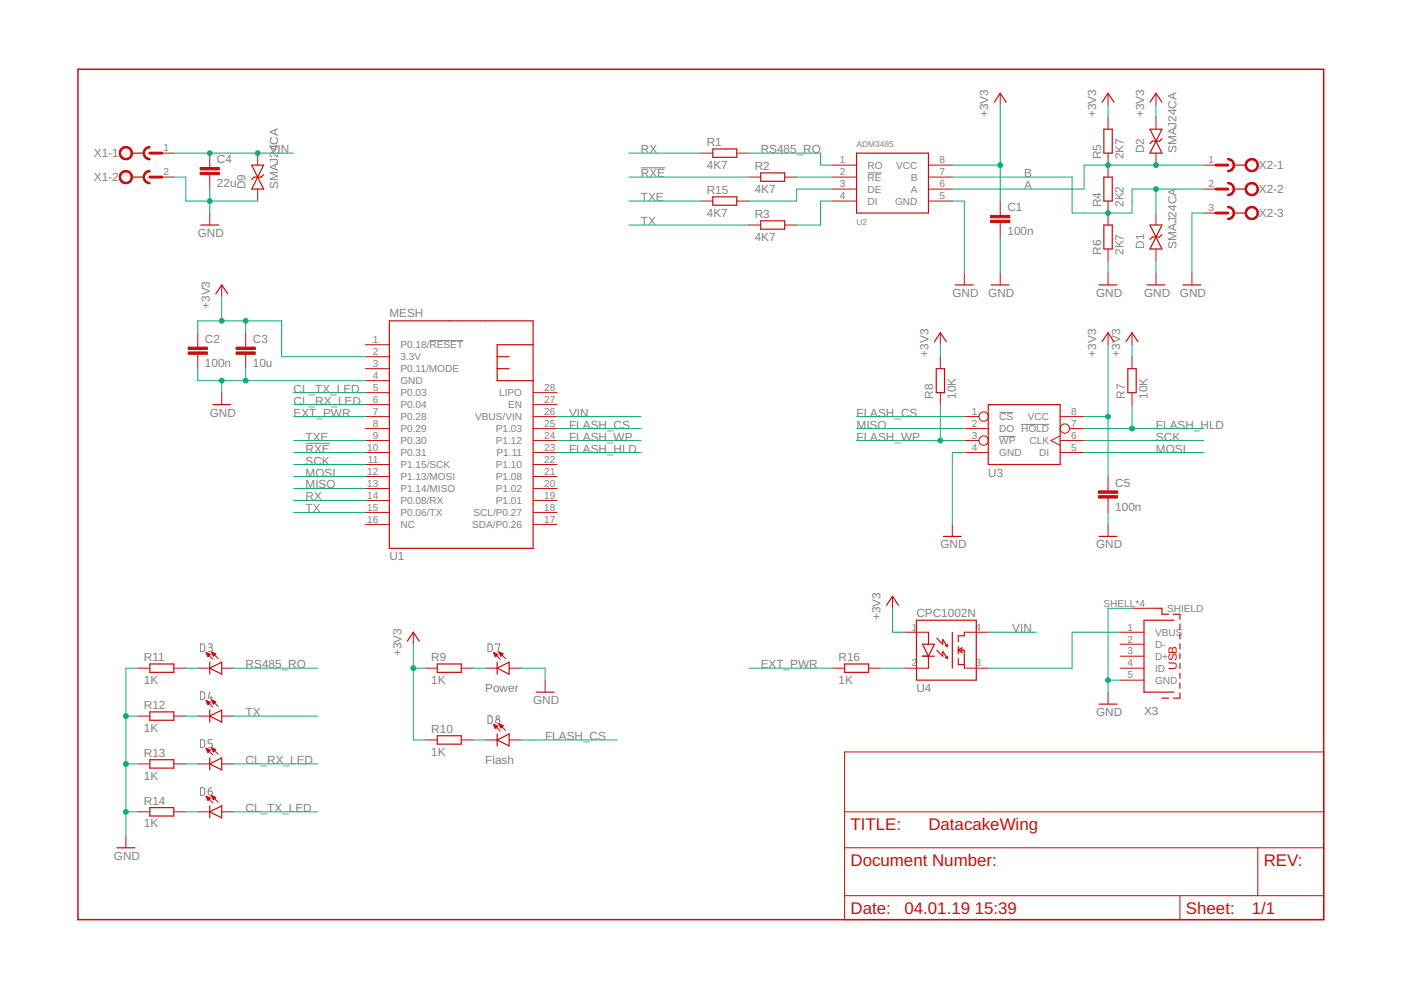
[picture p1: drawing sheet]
<svg xmlns="http://www.w3.org/2000/svg" width="297mm" height="210mm" viewBox="0 0 297 210" stroke-linecap="round" stroke-linejoin="round" font-family="sans-serif">
<g fill="none" stroke="#808080" stroke-width=".21">
<path d="M135.9 35.6h5.1M183.9 36.7h3M91.1 72.2h7.1M64.8 94h5.1M211.9 87.4h2.9M211.9 92.5h3.4M216.5 90h5.9M42.5 136.5l.6 .1 .3 .2v.9l-.3 .4-.6 .1zM44.1 136.5h.6a.36 .36 0 0 1 .3 .4 .36 .36 0 0 1-.3 .3h-.4M44.6 137.2a.46 .46 0 0 1 .4 .5 .46 .46 0 0 1-.4 .5h-.5M103.5 136.5l.6 .1 .2 .2 .1 .9-.3 .4-.6 .1zM105.1 136.7v-.2h.9l-.5 1.7"/>
<path d="M42.5 146.7h.6l.3 .3v.9l-.3 .4h-.6zM42.5 156.8l.6 .1 .3 .2v.9l-.3 .4-.6 .1zM44.5 146.7l-.4 1.3h.9M44.8 147.6v.7M45 156.8h-.9v.8h.6a.46 .46 0 0 1 .3 .4 .46 .46 0 0 1-.3 .5h-.6M103.5 151.8h.6l.2 .2 .1 1-.3 .4h-.6zM42.5 167h.6l.3 .3v.9l-.3 .4h-.6zM44.1 167.7h.6a.45 .45 0 0 1 .3 .5 .45 .45 0 0 1-.4 .4 .45 .45 0 0 1-.5-.4zM44.9 167l-.5 .1-.3 .6"/>
<circle cx="105.5" cy="152.9" r=".46"/>
<circle cx="105.5" cy="152.1" r=".37"/>
</g>
<path d="M16.5 14.7h264.1v180.3h-264.1z" fill="none" stroke="#c90d0c" stroke-width=".32"/>
<g fill="none" stroke="#c90d0c" stroke-width=".21">
<path d="M212.1 19.8v2.5M234.9 19.8v2.5M245.1 19.8v2.5M34.3 32.5h2.6M34.3 37.5h2.6M44.5 32.5v3M44.5 37v3.1M54.6 32.5v2.5M148.6 32.5h2.5M156.2 32.5h2.5M158.7 37.5h2.6M166.4 37.5h2.5"/>
<path d="M176.5 37.5h5.1M176.5 35h5.1M196.8 37.5h5.1M196.8 35h5.1M234.9 24.8v2.6M234.9 32.5v5M245.1 24.8v2.6M245.1 32.5v2.5M255.2 35h2.6M44.5 45.2v2.5M54.6 40.1v2.5M148.6 42.6h2.5"/>
<path d="M156.2 42.6h2.5M158.7 47.7h2.6M166.4 47.7h2.5M176.5 40.1h5.1M176.5 42.6h5.1M196.8 40.1h5.1M196.8 42.6h5.1M204.4 57.9v2.5M212.1 42.6v3.1M212.1 47.2v3M212.1 57.9v2.5M234.9 42.6v5.1"/>
<path d="M234.9 52.8v2.5M234.9 57.9v2.5M245.1 45.2v2.5M245.1 52.8v2.5M245.1 57.9v2.5M252.7 57.9v2.5M255.2 40.1h2.6M255.2 45.2h2.6M41.9 70.5v3.1M41.9 75.1v3.1M47 60.4v2.5M52.1 70.5v3.1"/>
<path d="M52.1 75.1v3.1M77.5 73.1h5M77.5 75.6h5M77.5 78.2h5M199.4 70.5v2.6M199.4 75.6v2.6M234.9 70.5v2.6M240 70.5v2.6M240 75.6v2.6M47 83.2v2.6M77.5 80.7h5M77.5 83.2h5"/>
<path d="M77.5 85.8h5M77.5 88.3h5M77.5 90.9h5M77.5 93.4h5M77.5 95.9h5M77.5 98.5h5M113 83.2h5.1M113 85.8h5.1M113 88.3h5.1M113 90.9h5.1M113 93.4h5.1M113 95.9h5.1"/>
<path d="M113 98.5h5.1M199.4 83.2v2.6M204.4 88.3h3.2M204.4 90.9h5.1M204.4 93.4h3.2M204.4 95.9h5.1M224.8 88.3h5M224.8 93.4h5M224.8 95.9h5M224.8 92.4l-2 1 2 1M226.8 90.9h3M240 83.2v2.6"/>
<path d="M77.5 101h5M77.5 103.6h5M77.5 106.1h5M77.5 108.6h5M77.5 111.2h5M113 101h5.1M113 103.6h5.1M113 106.1h5.1M113 108.6h5.1M113 111.2h5.1M201.9 111.2v2.5M234.9 101v3.1"/>
<path d="M234.9 105.6v3M234.9 111.2v2.5M43.7 138.4l1.4 1.4M43.7 138.4l.9 .3M43.7 138.4l.4 .9 .5-.6M43.7 138.4h.1M43.8 138.5h.3M43.8 138.7h.6M43.9 138.8h.7M43.9 138.9h.5M44 139h.3M44 139.1h.2"/>
<path d="M44.9 138.2l1.3 1.4M44.9 138.2l.8 .4-.5 .5zM44.9 138.3h.1M44.9 138.4h.4M45 138.5h.6M45 138.7h.7M45.1 138.8h.5M45.1 138.9h.3M45.2 139h.1M87.6 134v2.6M104.6 138.4l1.4 1.4M104.6 138.4l.9 .3-.5 .6z"/>
<path d="M104.7 138.4h.1M104.7 138.5h.4M104.8 138.7h.5M104.8 138.8h.7M104.9 138.9h.5M104.9 139h.4M105 139.1h.1M105.8 138.2l1.4 1.4M105.8 138.2l.9 .4-.5 .5zM105.8 138.3h.2M105.9 138.4h.3M105.9 138.5h.6"/>
<path d="M106 138.7h.6M106 138.8h.5M106.1 138.9h.3M106.1 139h.2M189.2 126.4v2.6M191.8 134h5M204.4 134h5.1M237.5 139.1h5M237.5 136.6h5M237.5 134h5M240 129h5.1M29.2 141.7h2.6"/>
<path d="M29.2 151.8h2.6M36.9 141.7h2.5M36.9 151.8h2.5M41.9 141.7h2.6M41.9 151.8h2.6M43.7 148.5l1.4 1.4M43.7 148.5h.1M43.7 148.5l.9 .4M43.7 148.5l.4 .9M43.7 158.7l1.4 1.4M43.7 158.7h.1M43.7 158.7l.9 .3"/>
<path d="M43.7 158.7l.4 .9M43.8 158.8h.2M43.8 148.7h.3M43.8 148.8h.5M43.8 158.9h.5M43.9 159h.7M43.9 148.9h.7M43.9 149h.5M43.9 159.2h.6M44 159.3h.4M44 149.2h.3M44 149.3h.2"/>
<path d="M44 159.4h.2M44.1 159.5h.1M44.1 149.4h.1M44.6 148.9l-.5 .5M44.6 159l-.5 .6M44.9 148.4l1.3 1.4M44.9 148.4l.8 .4M44.9 148.4l.3 .9 .5-.5M44.9 158.5l1.3 1.4M44.9 158.5l.8 .4M44.9 158.5l.3 .9 .5-.5M44.9 158.6h.1"/>
<path d="M44.9 148.4h.1M44.9 148.5h.3M44.9 158.7h.3M45 148.7h.5M45 158.8h.4M45 158.9h.7M45 148.8h.7M45.1 148.9h.5M45.1 159h.5M45.1 159.2h.4M45.1 149h.4M45.2 149.2h.2"/>
<path d="M45.2 159.3h.2M45.2 159.4h.1M45.2 149.3h.1M47 141.7h2.6M47 151.8h2.6M90.2 141.7h2.5M90.2 156.9h2.5M97.8 141.7h2.5M97.8 156.9h2.5M102.9 141.7h2.5M102.9 156.9h2.5M104.6 153.6l1.4 1.4"/>
<path d="M104.6 153.6l.9 .4M104.6 153.6l.4 .9M104.7 153.6h.1M104.7 153.7h.3M104.8 153.9h.5M104.8 154h.7M104.9 154.1h.5M104.9 154.2h.4M105 154.3h.2M105 154.5h.1M105.5 154l-.5 .5M105.8 153.5l1.4 1.4"/>
<path d="M105.8 153.5l.9 .3-.5 .5M105.8 153.5l.4 .8M105.8 153.5h.1M105.9 153.6h.3M105.9 153.7h.5M106 153.9h.7M106 154h.6M106.1 154.1h.3M106.1 154.2h.2M106.2 154.3h.1M107.9 141.7h2.6M107.9 156.9h2.6"/>
<path d="M115.6 144.2v2.5M176.5 141.7h2.6M179.1 159.4h101.5v35.6h-101.5zM184.1 141.7h2.6M191.8 141.7h5M204.4 141.7h5.1M234.9 146.7v2.6M237.5 141.7h5M237.5 144.2h5M26.7 177.2v2.5M29.2 172.1h2.6M29.2 162h2.6"/>
<path d="M36.9 172.1h2.5M36.9 162h2.5M41.9 172.1h2.6M41.9 162h2.6M43.7 168.8l1.4 1.4M43.7 168.8l.9 .4-.5 .5zM43.8 168.9h.1M43.8 169.1h.4M43.9 169.2h.6M43.9 169.3h.6M44 169.4h.4M44 169.5h.3"/>
<path d="M44.1 169.7h.1M44.9 168.7l1.3 1.4M44.9 168.7l.8 .4-.5 .5M44.9 168.7l.3 .9M44.9 168.8h.2M44.9 168.9h.5M45 169.1h.7M45 169.2h.6M45.1 169.3h.4M45.1 169.4h.3M45.2 169.5h.1M47 172.1h2.6"/>
<path d="M47 162h2.6M179.1 179.7h101.5M179.1 172.1h101.5M266.7 179.7v10.2M179.1 189.9h101.5M250.2 189.9v5.1"/>
<circle cx="208.6" cy="88.3" r=".99"/>
<circle cx="208.6" cy="93.4" r=".99"/>
<circle cx="225.8" cy="90.9" r=".99"/>
</g>
<g fill="none" stroke="#c90d0c" stroke-width=".25">
<path d="M28 32.5h2.5M28 37.5h2.5M53.4 35h2.5l-2.5 5.1h2.5zM55.9 37l-.5 .5h-1.5l-.5 .6M151.1 31.6h5.1v1.8h-5.1zM161.3 36.7h5.1v1.7h-5.1zM181.6 32.5h15.2v12.7h-15.2zM210.8 21.7l1.3-1.9 1.2 1.9M233.7 21.7l1.2-1.9 1.3 1.9M234 27.4h1.8v5.1h-1.8zM234 37.5h1.8v5.1h-1.8zM243.8 27.4h2.6l-2.6 5.1h2.6z"/>
<path d="M243.8 21.7l1.3-1.9 1.3 1.9M246.4 29.4l-.5 .5h-1.6l-.5 .5M261.6 35h2.5M42.6 47.7h3.8M151.1 41.7h5.1v1.8h-5.1zM161.3 46.8h5.1v1.8h-5.1zM234 47.7h1.8v5.1h-1.8zM243.8 47.7h2.6l-2.6 5.1h2.6zM246.4 49.7l-.5 .5h-1.6l-.5 .6M261.6 40.1h2.5M261.6 45.2h2.5M45.7 62.3l1.3-1.9 1.3 1.9"/>
<path d="M82.5 68h30.5v48.3h-30.5zM105.4 75.6h2.5M105.4 78.2h2.5M113 73.1h-7.6v7.6h7.6M198.1 72.5l1.3-2 1.2 2M198.5 78.2h1.8v5h-1.8zM202.5 60.4h3.9M210.2 60.4h3.8M233 60.4h3.8M233.7 72.5l1.2-2 1.3 2M238.7 72.5l1.3-2 1.3 2M239.1 78.2h1.8v5h-1.8z"/>
<path d="M243.2 60.4h3.8M250.8 60.4h3.8M45.1 85.8h3.8M209.5 85.8h15.3v12.7h-15.3zM200 113.7h3.8M233 113.7h3.8M86.4 136l1.2-2 1.3 2M188 128.3l1.2-1.9 1.3 1.9M194.3 131.5h12.7v12.7h-12.7zM195.6 136.6h2.5l-1.3 2.5zM195.6 139.1h2.5M196.8 134v2.6"/>
<path d="M196.8 139.1v2.6M198.6 135.3l1.3 1.3v-1l1 1.5M198.6 137.9l1.3 1.2v-1l1 1.5M200.4 136.8l.5 .3M200.4 139.4l.5 .2M200.9 136.6v.5M200.9 139.1v.5M201.9 134v7.7M203.2 137.1v1.5M203.2 139.6v1.3h1.2M203.2 137.9h1.2v3.8M203.2 137.9l.7-.5v1z"/>
<path d="M204.4 134v.8h-1.2v1.3M245.1 129h1.3v1.2h1.4M248.8 130.2h1.4v1.1M248.9 131.5h-6.4v15.2h6.4M250.2 132.3v1.1M250.2 134.4v1.1M250.2 136.5v1.1M250.2 138.6v1.1M31.8 140.8h5.1v1.8h-5.1zM31.8 150.9h5.1v1.8h-5.1zM44.5 141.7l2.5-1.3v2.5zM44.5 140.4v2.5"/>
<path d="M44.5 150.6v2.5M44.5 151.8l2.5-1.2v2.5zM92.7 140.8h5.1v1.8h-5.1zM92.7 156h5.1v1.8h-5.1zM105.4 140.4v2.5M105.4 155.6v2.6M105.4 141.7l2.5-1.3v2.5zM105.4 156.9l2.5-1.3v2.6zM113.7 146.7h3.8M179.1 140.8h5v1.8h-5zM233 149.3h3.8M246.4 148h1.4"/>
<path d="M250.2 140.7v1.1M250.2 142.7v1.1M250.2 144.8v1.1M250.2 146.9v1.1h-1.4M24.8 179.7h3.8M31.8 161.1h5.1v1.8h-5.1zM31.8 171.2h5.1v1.8h-5.1zM44.5 160.7v2.5M44.5 170.9v2.5M44.5 162l2.5-1.3v2.5zM44.5 172.1l2.5-1.2v2.5z"/>
</g>
<g fill="#c90d0c" stroke="#c90d0c" stroke-width=".21">
<path d="M30.4 32.5h.2l.3 .7 .4 .3 .5 .1v.3a1.37 1.37 0 0 1-1.4-1.4z" fill-rule="evenodd"/>
<path d="M30.8 31.5l.5-.4h.5v.2l-.5 .1-.4 .3-.3 .8h-.2v-.5z" fill-rule="evenodd"/>
<path d="M30.8 31.5l.8-.4h.2v.2a1.14 1.14 0 0 0-1.2 1.2 1.14 1.14 0 0 0 1.2 1.1v.3a1.4 1.4 0 0 1-1.3-.9 1.4 1.4 0 0 1 .3-1.5z" fill-rule="evenodd"/>
<path d="M25.7 31.5a1.39 1.39 0 0 1 2.2 .3 1.39 1.39 0 0 1-.8 2 1.39 1.39 0 0 1-1.8-1.3h.2a1.14 1.14 0 0 1 1.6-1.1 1.14 1.14 0 0 1 .3 1.9 1.14 1.14 0 0 1-1.8-.6l-.1-.2h-.2z" fill-rule="evenodd"/>
<path d="M25.7 31.5a1.39 1.39 0 0 1 2.2 .3 1.39 1.39 0 0 1-.8 2 1.39 1.39 0 0 1-1.8-1.3h.2a1.14 1.14 0 0 1 1.6-1.1 1.14 1.14 0 0 1 .3 1.9 1.14 1.14 0 0 1-1.8-.6l-.1-.2h-.2z" fill-rule="evenodd"/>
<path d="M30.4 37.5h.2l.3 .8 .4 .3 .5 .1v.2a1.37 1.37 0 0 1-1.4-1.4z" fill-rule="evenodd"/>
<path d="M30.8 36.6l.5-.4h.5v.2l-.5 .1-.4 .3-.3 .7h-.2v-.4z" fill-rule="evenodd"/>
<path d="M30.8 36.6l.8-.4h.2v.2a1.14 1.14 0 0 0-1.2 1.1 1.14 1.14 0 0 0 1.2 1.2v.2a1.4 1.4 0 0 1-1.3-.8 1.4 1.4 0 0 1 .3-1.5z" fill-rule="evenodd"/>
<path d="M25.7 36.6a1.39 1.39 0 0 1 2.2 .2 1.39 1.39 0 0 1-.8 2.1 1.39 1.39 0 0 1-1.8-1.4h.2a1.14 1.14 0 0 1 1.6-1 1.14 1.14 0 0 1 .3 1.9 1.14 1.14 0 0 1-1.8-.6l-.1-.3h-.2z" fill-rule="evenodd"/>
<path d="M25.7 36.6a1.39 1.39 0 0 1 2.2 .2 1.39 1.39 0 0 1-.8 2.1 1.39 1.39 0 0 1-1.8-1.4h.2a1.14 1.14 0 0 1 1.6-1 1.14 1.14 0 0 1 .3 1.9 1.14 1.14 0 0 1-1.8-.6l-.1-.3h-.2z" fill-rule="evenodd"/>
<path d="M261.5 35h.2a1.37 1.37 0 0 1-1.4 1.4v-.2l.5-.2 .4-.3z" fill-rule="evenodd"/>
<path d="M260.3 33.6a1.37 1.37 0 0 1 1.4 1.4h-.2l-.3-.7-.4-.3-.5-.1z" fill-rule="evenodd"/>
<path d="M260.3 33.6a1.4 1.4 0 0 1 1.4 1.4 1.4 1.4 0 0 1-1.4 1.4v-.2a1.14 1.14 0 0 0 1.2-1.2 1.14 1.14 0 0 0-1.2-1.1z" fill-rule="evenodd"/>
<path d="M264.4 34.1a1.39 1.39 0 0 1 2.2 .2 1.39 1.39 0 0 1-.8 2.1 1.39 1.39 0 0 1-1.8-1.4h.3a1.15 1.15 0 0 1 1.6-1.1 1.15 1.15 0 0 1 .3 1.9 1.15 1.15 0 0 1-1.9-.5v-.3h-.3z" fill-rule="evenodd"/>
<path d="M264.4 34.1a1.39 1.39 0 0 1 2.2 .2 1.39 1.39 0 0 1-.8 2.1 1.39 1.39 0 0 1-1.8-1.4h.3a1.15 1.15 0 0 1 1.6-1.1 1.15 1.15 0 0 1 .3 1.9 1.15 1.15 0 0 1-1.9-.5v-.3h-.3z" fill-rule="evenodd"/>
<path d="M261.5 40.1h.2a1.37 1.37 0 0 1-1.4 1.4v-.3l.9-.4z" fill-rule="evenodd"/>
<path d="M260.3 38.7a1.37 1.37 0 0 1 1.4 1.4h-.2l-.3-.7-.4-.3-.5-.2z" fill-rule="evenodd"/>
<path d="M260.3 38.7a1.4 1.4 0 0 1 1.4 1.4 1.4 1.4 0 0 1-1.4 1.4v-.3a1.14 1.14 0 0 0 1.2-1.1 1.14 1.14 0 0 0-1.2-1.2z" fill-rule="evenodd"/>
<path d="M264.4 39.1a1.39 1.39 0 0 1 2.2 .3 1.39 1.39 0 0 1-.8 2 1.39 1.39 0 0 1-1.8-1.3h.3a1.15 1.15 0 0 1 1.6-1.1 1.15 1.15 0 0 1 .3 1.9 1.15 1.15 0 0 1-1.9-.5v-.3h-.3z" fill-rule="evenodd"/>
<path d="M264.4 39.1a1.39 1.39 0 0 1 2.2 .3 1.39 1.39 0 0 1-.8 2 1.39 1.39 0 0 1-1.8-1.3h.3a1.15 1.15 0 0 1 1.6-1.1 1.15 1.15 0 0 1 .3 1.9 1.15 1.15 0 0 1-1.9-.5v-.3h-.3z" fill-rule="evenodd"/>
<path d="M261.5 45.2h.2a1.37 1.37 0 0 1-1.4 1.4v-.3l.9-.4z" fill-rule="evenodd"/>
<path d="M260.3 43.8a1.37 1.37 0 0 1 1.4 1.4h-.2l-.3-.8-.4-.3-.5-.1z" fill-rule="evenodd"/>
<path d="M260.3 43.8a1.4 1.4 0 0 1 1.4 1.4 1.4 1.4 0 0 1-1.4 1.4v-.3a1.14 1.14 0 0 0 1.2-1.1 1.14 1.14 0 0 0-1.2-1.2z" fill-rule="evenodd"/>
<path d="M264.4 44.2a1.39 1.39 0 0 1 2.2 .3 1.39 1.39 0 0 1-.8 2 1.39 1.39 0 0 1-1.8-1.3h.3a1.15 1.15 0 0 1 1.6-1.1 1.15 1.15 0 0 1 .3 1.9 1.15 1.15 0 0 1-1.9-.6v-.2h-.3z" fill-rule="evenodd"/>
<path d="M264.4 44.2a1.39 1.39 0 0 1 2.2 .3 1.39 1.39 0 0 1-.8 2 1.39 1.39 0 0 1-1.8-1.3h.3a1.15 1.15 0 0 1 1.6-1.1 1.15 1.15 0 0 1 .3 1.9 1.15 1.15 0 0 1-1.9-.6v-.2h-.3z" fill-rule="evenodd"/>
</g>
<path d="M31.8 32.5h2.5M31.8 37.5h2.5M257.8 35h2.5M257.8 40.1h2.5M257.8 45.2h2.5" fill="none" stroke="#c90d0c" stroke-width=".61"/>
<g fill="#c90d0c" stroke="#c90d0c" stroke-width=".21">
<path d="M210 46.7h4.1v.5h-4.1z"/>
<path d="M210 45.7h4.1v.5h-4.1z"/>
<path d="M39.9 74.6h4.1v.5h-4.1z"/>
<path d="M39.9 73.6h4.1v.5h-4.1z"/>
<path d="M50.1 74.6h4v.5h-4z"/>
<path d="M50.1 73.6h4v.5h-4z"/>
<path d="M42.4 36.5h4.1v.5h-4.1z"/>
<path d="M42.4 35.5h4.1v.5h-4.1z"/>
<path d="M232.9 105.1h4.1v.5h-4.1z"/>
<path d="M232.9 104.1h4.1v.5h-4.1z"/>
</g>
<g fill="none" stroke="#0dab76" stroke-width=".21">
<path d="M36.9 37.5h2.5v5.1h15.2M36.9 32.5h25.4M133.3 37.5h25.4M133.3 32.5h15.3M158.7 32.5h15.3v2.5h2.5M168.9 37.5h7.6M201.9 37.5h25.4v7.7h12.7v-5.1h15.2M201.9 35h10.2M212.1 22.3v20.3M234.9 22.3v2.5M245.1 22.3v2.5M255.2 35h-25.4v5.1h-27.9"/>
<path d="M44.5 40.1v5.1M133.3 42.6h15.3M133.3 47.7h25.4M176.5 40.1h-7.6v2.5h-10.2M176.5 42.6h-2.5v5.1h-5.1M201.9 42.6h2.5v15.3M212.1 50.2v7.7M234.9 55.3v2.6M245.1 40.1v5.1M245.1 55.3v2.6M255.2 45.2h-2.5v12.7M41.9 70.5v-2.5h17.8v7.6h17.8"/>
<path d="M41.9 78.2v2.5h35.6M47 62.9v5.1M52.1 68v2.5M52.1 78.2v2.5M199.4 73.1v2.5M234.9 73.1v27.9M240 73.1v2.5M47 80.7v2.5M62.3 95.9h15.2M62.3 88.3h15.2M62.3 93.4h15.2M62.3 98.5h15.2"/>
<path d="M62.3 83.2h15.2M62.3 85.8h15.2M118.1 95.9h17.8M118.1 88.3h17.8M118.1 93.4h17.8M118.1 90.9h17.8M181.6 88.3h22.8M181.6 93.4h22.8M181.6 90.9h22.8M199.4 85.8v7.6M204.4 95.9h-2.5v15.3M229.8 95.9h25.4"/>
<path d="M229.8 88.3h5.1M229.8 93.4h25.4M229.8 90.9h25.4M240 85.8v5.1M62.3 106.1h15.2M62.3 108.6h15.2M62.3 101h15.2M62.3 103.6h15.2M234.9 108.6v2.6M87.6 136.6v20.3h2.6M189.2 129v5h2.6M209.5 134h10.2"/>
<path d="M237.5 134h-10.2v7.7h-17.8M240 129h-5.1v17.7M26.7 151.8h2.5M29.2 141.7h-2.5v35.5M39.4 141.7h2.5M39.4 151.8h2.5M49.6 141.7h17.7M49.6 151.8h17.7M87.6 141.7h2.6M100.3 141.7h2.6M100.3 156.9h2.6M110.5 141.7h5.1v2.5"/>
<path d="M110.5 156.9h20.3M158.7 141.7h17.8M186.7 141.7h5.1M234.9 144.2h2.6M26.7 162h2.5M26.7 172.1h2.5M39.4 162h2.5M39.4 172.1h2.5M49.6 162h17.7M49.6 172.1h17.7"/>
</g>
<g fill="#0dab76" stroke="#0dab76" stroke-width=".21">
<circle cx="234.9" cy="45.2" r=".51"/>
<circle cx="245.1" cy="40.1" r=".51"/>
<circle cx="234.9" cy="35" r=".51"/>
<circle cx="245.1" cy="35" r=".51"/>
<circle cx="47" cy="80.7" r=".51"/>
<circle cx="52.1" cy="80.7" r=".51"/>
<circle cx="26.7" cy="151.8" r=".51"/>
<circle cx="26.7" cy="162" r=".51"/>
<circle cx="26.7" cy="172.1" r=".51"/>
<circle cx="234.9" cy="144.2" r=".51"/>
<circle cx="44.5" cy="42.6" r=".51"/>
<circle cx="47" cy="68" r=".51"/>
<circle cx="52.1" cy="68" r=".51"/>
<circle cx="212.1" cy="35" r=".51"/>
<circle cx="234.9" cy="88.3" r=".51"/>
<circle cx="87.6" cy="141.7" r=".51"/>
<circle cx="44.5" cy="32.5" r=".51"/>
<circle cx="54.6" cy="32.5" r=".51"/>
<circle cx="240" cy="90.9" r=".51"/>
<circle cx="199.4" cy="93.4" r=".51"/>
</g>
<g font-size="3.6" fill="#c90d0c">
<text x="180.3" y="175.9">TITLE:</text>
<text x="196.8" y="175.9">DatacakeWing</text>
<text x="180.3" y="183.6">Document Number:</text>
<text x="267.9" y="183.6">REV:</text>
<text x="180.3" y="193.7">Date:</text>
<text x="191.8" y="193.7">04.01.19</text>
<text x="206.7" y="193.7">15:39</text>
<text x="251.4" y="193.7">Sheet:</text>
<text x="265.4" y="193.7">1/1</text>
</g>
<g font-size="2.5" fill="#808080">
<text x="209.5" y="24.9" transform="rotate(-90 209.5 24.9)">+3V3</text>
<text x="232.4" y="24.9" transform="rotate(-90 232.4 24.9)">+3V3</text>
<text x="242.6" y="24.9" transform="rotate(-90 242.6 24.9)">+3V3</text>
<text x="19.9" y="33.4">X1-1</text>
<text x="46" y="34.6">C4</text>
<text x="57.2" y="32.5">VIN</text>
<text x="58.9" y="32" transform="rotate(-90 58.9 32)">4CA</text>
<text x="135.9" y="32.5">RX</text>
<text x="149.9" y="35.8">4K7</text>
<text x="149.9" y="31">R1</text>
<text x="161.3" y="32.5">RS485_RO</text>
<text x="233.4" y="33.7" transform="rotate(-90 233.4 33.7)">R5</text>
<text x="238.2" y="33.7" transform="rotate(-90 238.2 33.7)">2K7</text>
<text x="242.6" y="32.5" transform="rotate(-90 242.6 32.5)">D2</text>
<text x="249.4" y="32.5" transform="rotate(-90 249.4 32.5)">SMAJ24CA</text>
<text x="266.9" y="35.9">X2-1</text>
<text x="19.9" y="38.4">X1-2</text>
<text x="46" y="39.7">22u</text>
<text x="52.1" y="40.1" transform="rotate(-90 52.1 40.1)">D9</text>
<text x="58.9" y="40.1" transform="rotate(-90 58.9 40.1)">SMAJ2</text>
<text x="135.9" y="37.5">RXE</text>
<text x="149.9" y="41.1">R15</text>
<text x="160" y="40.8">4K7</text>
<text x="160" y="36">R2</text>
<text x="217.2" y="37.5">B</text>
<text x="217.2" y="40.1">A</text>
<text x="266.9" y="41">X2-2</text>
<text x="135.9" y="42.6">TXE</text>
<text x="135.9" y="47.7">TX</text>
<text x="149.9" y="45.9">4K7</text>
<text x="160" y="46.2">R3</text>
<text x="213.6" y="44.8">C1</text>
<text x="233.4" y="43.9" transform="rotate(-90 233.4 43.9)">R4</text>
<text x="238.2" y="43.9" transform="rotate(-90 238.2 43.9)">2K2</text>
<text x="266.9" y="46.1">X2-3</text>
<text x="41.9" y="50.2">GND</text>
<text x="160" y="51">4K7</text>
<text x="213.6" y="49.9">100n</text>
<text x="242.6" y="52.8" transform="rotate(-90 242.6 52.8)">D1</text>
<text x="249.4" y="52.8" transform="rotate(-90 249.4 52.8)">SMAJ24CA</text>
<text x="233.4" y="54.1" transform="rotate(-90 233.4 54.1)">R6</text>
<text x="238.2" y="54.1" transform="rotate(-90 238.2 54.1)">2K7</text>
<text x="44.5" y="65.5" transform="rotate(-90 44.5 65.5)">+3V3</text>
<text x="201.9" y="62.9">GND</text>
<text x="209.5" y="62.9">GND</text>
<text x="232.4" y="62.9">GND</text>
<text x="242.6" y="62.9">GND</text>
<text x="250.2" y="62.9">GND</text>
<text x="82.6" y="67.3">MESH</text>
<text x="43.5" y="77.8">100n</text>
<text x="43.5" y="72.7">C2</text>
<text x="53.6" y="77.8">10u</text>
<text x="53.6" y="72.7">C3</text>
<text x="196.8" y="75.6" transform="rotate(-90 196.8 75.6)">+3V3</text>
<text x="232.4" y="75.6" transform="rotate(-90 232.4 75.6)">+3V3</text>
<text x="237.5" y="75.6" transform="rotate(-90 237.5 75.6)">+3V3</text>
<text x="62.2" y="83.3">CL_TX_LED</text>
<text x="44.5" y="88.3">GND</text>
<text x="62.2" y="85.8">CL_RX_LED</text>
<text x="62.2" y="88.3">EXT_PWR</text>
<text x="120.7" y="88.3">VIN</text>
<text x="181.6" y="88.3">FLASH_CS</text>
<text x="197.9" y="84.5" transform="rotate(-90 197.9 84.5)">R8</text>
<text x="202.7" y="84.5" transform="rotate(-90 202.7 84.5)">10K</text>
<text x="238.5" y="84.5" transform="rotate(-90 238.5 84.5)">R7</text>
<text x="243.3" y="84.5" transform="rotate(-90 243.3 84.5)">10K</text>
<text x="64.8" y="93.4">TXE</text>
<text x="64.8" y="96">RXE</text>
<text x="120.7" y="96">FLASH_HLD</text>
<text x="120.7" y="90.9">FLASH_CS</text>
<text x="120.7" y="93.4">FLASH_WP</text>
<text x="181.6" y="90.9">MISO</text>
<text x="181.6" y="93.4">FLASH_WP</text>
<text x="245.1" y="90.9">FLASH_HLD</text>
<text x="245.1" y="93.4">SCK</text>
<text x="245.1" y="96">MOSI</text>
<text x="64.8" y="98.5">SCK</text>
<text x="64.8" y="101">MOSI</text>
<text x="209.5" y="101">U3</text>
<text x="64.8" y="106.1">RX</text>
<text x="64.8" y="103.6">MISO</text>
<text x="236.5" y="103.2">C5</text>
<text x="64.8" y="108.6">TX</text>
<text x="236.5" y="108.3">100n</text>
<text x="82.6" y="118.8">U1</text>
<text x="199.4" y="116.3">GND</text>
<text x="232.4" y="116.3">GND</text>
<text x="186.7" y="131.5" transform="rotate(-90 186.7 131.5)">+3V3</text>
<text x="194.3" y="130.7">CPC1002N</text>
<text x="214.6" y="134">VIN</text>
<text x="30.5" y="140.2">R11</text>
<text x="52.1" y="141.7">RS485_RO</text>
<text x="85.1" y="139.1" transform="rotate(-90 85.1 139.1)">+3V3</text>
<text x="91.4" y="140.2">R9</text>
<text x="161.3" y="141.7">EXT_PWR</text>
<text x="177.8" y="140.2">R16</text>
<text x="30.5" y="145">1K</text>
<text x="91.4" y="145">1K</text>
<text x="102.9" y="146.7">Power</text>
<text x="113" y="149.3">GND</text>
<text x="177.8" y="145">1K</text>
<text x="194.3" y="146.7">U4</text>
<text x="30.5" y="155.1">1K</text>
<text x="30.5" y="150.3">R12</text>
<text x="52.1" y="151.8">TX</text>
<text x="91.4" y="155.4">R10</text>
<text x="232.4" y="151.8">GND</text>
<text x="242.6" y="151.6">X3</text>
<text x="30.5" y="160.5">R13</text>
<text x="52.1" y="162">CL_RX_LED</text>
<text x="91.4" y="160.2">1K</text>
<text x="102.9" y="162">Flash</text>
<text x="115.6" y="156.9">FLASH_CS</text>
<text x="30.5" y="165.3">1K</text>
<text x="30.5" y="170.6">R14</text>
<text x="52.1" y="172.1">CL_TX_LED</text>
<text x="30.5" y="175.4">1K</text>
<text x="24.1" y="182.3">GND</text>
</g>
<text font-size="2.5" fill="#c90d0c" x="249.5" y="142" transform="rotate(-90 249.5 142)">USB</text>
<g font-size="2.1" fill="#808080">
<text x="34.7" y="32.1">1</text>
<text x="178.1" y="34.7">1</text>
<text x="183.9" y="35.8">RO</text>
<text x="190" y="35.8">VCC</text>
<text x="199.2" y="34.7">8</text>
<text x="256.2" y="34.7">1</text>
<text x="34.7" y="37.2">2</text>
<text x="178.1" y="37.2">2</text>
<text x="178.1" y="39.7">3</text>
<text x="183.9" y="38.3">RE</text>
<text x="183.9" y="40.8">DE</text>
<text x="193.1" y="38.3">B</text>
<text x="193.1" y="40.8">A</text>
<text x="199.2" y="37.2">7</text>
<text x="199.2" y="39.7">6</text>
<text x="256.2" y="39.7">2</text>
<text x="178.1" y="42.3">4</text>
<text x="183.9" y="43.4">DI</text>
<text x="189.8" y="43.4">GND</text>
<text x="199.2" y="42.3">5</text>
<text x="256.2" y="44.8">3</text>
<text x="79" y="72.7">1</text>
<text x="79" y="75.3">2</text>
<text x="79" y="77.8">3</text>
<text x="84.9" y="73.9">P0.18/RESET</text>
<text x="84.9" y="76.4">3.3V</text>
<text x="79" y="80.4">4</text>
<text x="79" y="82.9">5</text>
<text x="84.9" y="78.9">P0.11/MODE</text>
<text x="84.9" y="81.5">GND</text>
<text x="115.4" y="82.9">28</text>
<text x="79" y="85.4">6</text>
<text x="79" y="88">7</text>
<text x="84.9" y="84">P0.03</text>
<text x="84.9" y="86.6">P0.04</text>
<text x="84.9" y="89.1">P0.28</text>
<text x="100.7" y="89.1">VBUS/VIN</text>
<text x="105.8" y="84">LIPO</text>
<text x="107.7" y="86.6">EN</text>
<text x="115.4" y="85.4">27</text>
<text x="115.4" y="88">26</text>
<text x="206" y="88">1</text>
<text x="211.9" y="89.1">CS</text>
<text x="217.9" y="89.1">VCC</text>
<text x="227.1" y="88">8</text>
<text x="77.9" y="95.6">10</text>
<text x="79" y="90.5">8</text>
<text x="79" y="93.1">9</text>
<text x="84.9" y="91.6">P0.29</text>
<text x="84.9" y="94.2">P0.30</text>
<text x="105.1" y="94.2">P1.12</text>
<text x="105.1" y="91.6">P1.03</text>
<text x="115.4" y="95.6">23</text>
<text x="115.4" y="93.1">24</text>
<text x="115.4" y="90.5">25</text>
<text x="206" y="90.5">2</text>
<text x="206" y="93.1">3</text>
<text x="206" y="95.6">4</text>
<text x="211.9" y="91.6">DO HOLD</text>
<text x="211.9" y="94.2">WP</text>
<text x="218.3" y="94.2">CLK</text>
<text x="227.1" y="95.6">5</text>
<text x="227.1" y="93.1">6</text>
<text x="227.1" y="90.5">7</text>
<text x="77.9" y="100.7">12</text>
<text x="78" y="98.1">11</text>
<text x="84.9" y="96.7">P0.31</text>
<text x="84.9" y="99.3">P1.15/SCK</text>
<text x="84.9" y="101.8">P1.13/MOSI</text>
<text x="105.1" y="101.8">P1.08</text>
<text x="105.1" y="99.3">P1.10</text>
<text x="105.3" y="96.7">P1.11</text>
<text x="115.4" y="100.7">21</text>
<text x="115.4" y="98.1">22</text>
<text x="211.9" y="96.7">GND</text>
<text x="220.3" y="96.7">DI</text>
<text x="77.9" y="103.2">13</text>
<text x="77.9" y="105.8">14</text>
<text x="84.9" y="104.3">P1.14/MISO</text>
<text x="84.9" y="106.9">P0.08/RX</text>
<text x="105.1" y="106.9">P1.01</text>
<text x="105.1" y="104.3">P1.02</text>
<text x="115.4" y="105.8">19</text>
<text x="115.4" y="103.2">20</text>
<text x="77.9" y="108.3">15</text>
<text x="77.9" y="110.8">16</text>
<text x="84.9" y="109.4">P0.06/TX</text>
<text x="84.9" y="112">NC</text>
<text x="100.1" y="112">SDA/P0.26</text>
<text x="100.4" y="109.4">SCL/P0.27</text>
<text x="115.4" y="110.8">17</text>
<text x="115.4" y="108.3">18</text>
<text x="234" y="128.6">SHELL*4</text>
<text x="247.4" y="129.7">SHIELD</text>
<text x="193.3" y="133.7">1</text>
<text x="206.8" y="133.7">4</text>
<text x="239" y="136.2">2</text>
<text x="239" y="133.7">1</text>
<text x="244.9" y="137.3">D-</text>
<text x="244.9" y="134.8">VBUS</text>
<text x="193.3" y="141.3">2</text>
<text x="206.8" y="141.3">3</text>
<text x="239" y="143.8">5</text>
<text x="239" y="141.3">4</text>
<text x="239" y="138.8">3</text>
<text x="244.9" y="142.4">ID</text>
<text x="244.9" y="139.9">D+</text>
<text x="244.9" y="145">GND</text>
</g>
<g font-size="1.8" fill="#808080">
<text x="181.6" y="31.2">ADM3485</text>
<text x="181.6" y="47.7">U2</text>
</g>
</svg>
